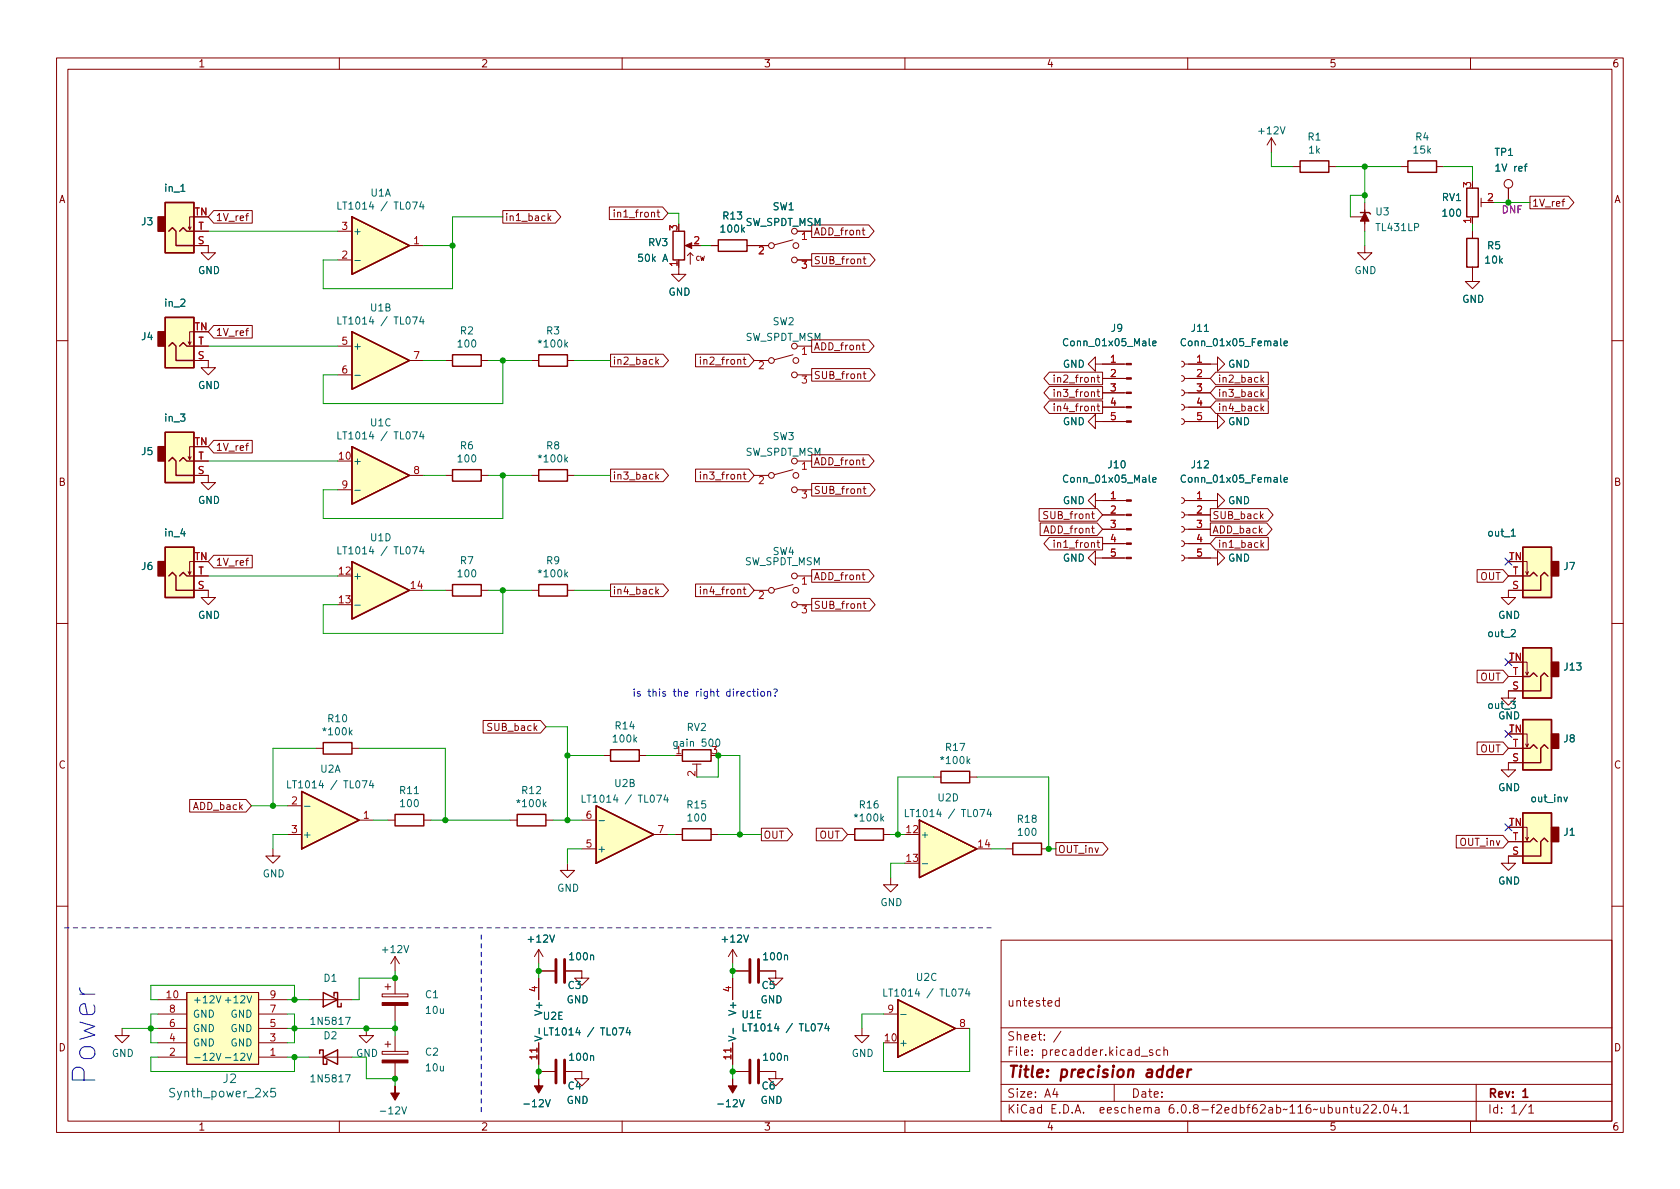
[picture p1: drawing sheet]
<svg xmlns="http://www.w3.org/2000/svg" width="297mm" height="210mm" viewBox="0 0 297 210" stroke-linecap="round" stroke-linejoin="round" font-family="sans-serif">
<g fill="none" stroke="#840000" stroke-width=".18">
<path d="M10 10.2h277v190.1h-277zM12 12.2h273v186.1h-273zM60 10.2v2M110 10.2v2M160 10.2v2M210 10.2v2M260 10.2v2M34.3 38.3h-.8v2.3l-.2-.5M37.8 37.2h6.8v2.3h-6.8l-1-1.2zM43.4 38.2h.5M43.9 37.7l-.3 .2v1.1M88.9 37.2h9.3l1 1.1-1 1.2h-9.3z"/>
<path d="M97 38.5l.4 .5M97.4 38.2l-.5 .5M107.7 36.6h9.5l.9 1.1-.9 1.1h-9.5zM108.6 37.1v.1M108.6 37.5v.9M143.5 39.8h10.1l.9 1.1-.9 1.1h-10.1zM224.8 24.4l-.8 1.2M224.8 24.4v2.5M224.8 24.4l.8 1.2M228.6 29.5h1.3M234.9 29.5h1.3M238.8 38.3h2.5"/>
<path d="M241.3 37.1v2.5M241.3 35.8v5.1M247.6 29.5h1.3M254 29.5h1.3M261.9 35v1.6M261.9 35.8h1M266.7 33.3v2.5M270.5 34.7h6.8l1 1.1-1 1.1h-6.8zM276.2 35.6h.4M276.6 35.2l-.3 .2v1.1M33.8 40.1l-.3 .5M34.3 58.7h-.8v2.3l-.2-.6"/>
<path d="M34.3 43.4h2.5v1.3h1.3l-1.3 1.3-1.2-1.3h1.2M34.3 40.9h2.5M37.8 57.6h6.8v2.2h-6.8l-1-1.1zM43.4 58.5h.5M43.9 58.1l-.3 .1v1.1M59.7 40.9h2.5M59.7 46h2.5M72.4 43.4h2.5M120 47.2v1.3h1.3l-1.3 1.3-1.3-1.3h1.3M121.5 45.2l.5-.5 .6 .5M121.5 43.4h1.1M122 44.7v2"/>
<path d="M125.7 43.4h1.3M132.1 43.4h3.8M140.2 42.4l-3.3 .9M141 40.9h2.5M141 46h2.5M143.5 44.9h10.3l.9 1.1-.9 1.1h-10.3zM152.4 40.7h.5M152.6 40.3v1.1l.3 .2M152.6 45.8h.5M152.8 45.4v1.1l.3 .1M241.3 43.4v1.3h1.3l-1.3 1.3-1.3-1.3h1.3M260.3 47.2v2.6h1.3l-1.3 1.2-1.2-1.2h1.2"/>
<path d="M260.3 40.9v1.3M10 60.2h2M33.8 60.4l-.3 .6M34.3 63.7h2.5v1.3h1.3l-1.3 1.3-1.2-1.3h1.2M34.3 79h-.8v2.3l-.2-.5M34.3 61.2h2.5M37.8 77.9h6.8v2.2h-6.8l-1-1.1zM43.4 78.8h.5M43.9 78.4l-.3 .2v1.1M59.7 61.2h2.5M59.7 66.3h2.5M72.4 63.7h2.5"/>
<path d="M78.7 63.7h1.3M85.1 63.7h1.3M94 63.7h1.2M100.3 63.7h1.3M107.9 62.6h9.3l1 1.1-1 1.2h-9.3zM116.1 63.9l.3 .5M116.4 63.6l-.4 .5M123 62.6h9.4l.9 1.1-.9 1.2h-9.4zM123.8 63.1v.2M123.8 63.6v.8M133.3 63.7h2.6M140.2 62.7l-3.3 .9"/>
<path d="M141 61.2h2.5M141 66.3h2.5M143.5 65.2h10.3l.9 1.1-.9 1.1h-10.3zM143.5 60.1h10.1l.9 1.1-.9 1.1h-10.1zM152.4 61h.5M152.6 60.6v1.1l.3 .2M152.6 66.1h.5M152.8 65.7v1.1l.3 .2M185.5 68.4h9.4v2.2h-9.4l-.9-1.1zM185.5 70.9h9.4v2.2h-9.4l-.9-1.1zM185.5 65.8h9.4v2.2h-9.4l-.9-1.1zM186.4 68.9v.1"/>
<path d="M186.4 71.4v.1M186.4 66.3v.1M186.4 66.7v.9M186.4 69.3v.8M186.4 71.8v.9M193.7 74.5v-1.2l-1.3 1.2 1.3 1.3v-1.3h5.5M193.7 64.4v-1.3l-1.3 1.3 1.3 1.3v-1.3h5.5M194.9 72h4.3M194.9 69.5h4.3M194.9 66.9h4.3M208.9 74l.4 .2 .1 .3-.1 .4-.4 .2M208.9 71.5l.4 .1 .1 .4-.1 .4-.4 .1"/>
<path d="M208.9 69l.4 .1 .1 .4-.1 .3-.4 .2M208.9 66.4l.4 .2 .1 .3-.1 .4-.4 .1M208.9 63.9l.4 .1 .1 .4-.1 .3-.4 .2M209.4 64.4h5.9v-1.3l1.2 1.3-1.2 1.3v-1.3M209.4 74.5h5.9v-1.2l1.2 1.2-1.2 1.3v-1.3M209.4 72h4.6M209.4 69.5h4.6M209.4 66.9h4.6M214.9 65.8h9.3v2.2h-9.3l-.9-1.1zM214.9 70.9h9.3v2.2h-9.3l-.9-1.1zM214.9 68.4h9.3v2.2h-9.3l-.9-1.1zM223.1 67.1l.3 .5"/>
<path d="M223.1 72.2l.3 .5M223.1 69.6l.3 .5M223.4 66.7l-.4 .5M223.4 71.8l-.4 .5M223.4 69.3l-.4 .5M285 60.2h2M33.8 80.8l-.3 .5M34.3 84.1h2.5v1.2h1.3l-1.3 1.3-1.2-1.3h1.2M34.3 99.3h-.8v2.3l-.2-.5M34.3 81.5h2.5M37.8 98.2h6.8v2.2h-6.8l-1-1.1zM43.4 99.1h.5"/>
<path d="M43.9 98.7l-.3 .2v1.1M59.7 86.6h2.5M72.4 84.1h2.5M78.7 84.1h1.3M85.1 84.1h1.3M94 84.1h1.2M100.3 84.1h1.3M107.9 83h9.3l1 1.1-1 1.1h-9.3zM116.1 84.2l.3 .5M116.4 83.9l-.4 .5M123 83h9.4l.9 1.1-.9 1.1h-9.4zM123.8 83.5v.1"/>
<path d="M123.8 83.9v.8M133.3 84.1h2.6M140.2 83.1l-3.3 .8M141 81.5h2.5M141 86.6h2.5M143.5 85.5h10.3l.9 1.1-.9 1.1h-10.3zM143.5 80.4h10.1l.9 1.1-.9 1.1h-10.1zM152.4 81.3h.5M152.6 80.9v1.1l.3 .2M152.6 86.4h.5M152.8 86v1.1l.3 .2M183.7 89.9h10.3l.9 1.2-.9 1.1h-10.3z"/>
<path d="M183.9 92.5h10.1l.9 1.1-.9 1.1h-10.1zM185.5 95h9.4v2.2h-9.4l-.9-1.1zM186.4 95.5v.1M186.4 96v.8M193.7 88.5v-1.3l-1.3 1.3 1.3 1.3v-1.3h5.5M193.7 98.7v-1.3l-1.3 1.3 1.3 1.2v-1.2h5.5M194.9 96.1h4.3M194.9 93.6h4.3M194.9 91.1h4.3M208.9 98.2l.4 .1 .1 .4-.1 .3-.4 .2M208.9 95.6l.4 .2 .1 .3-.1 .4-.4 .1M208.9 93.1l.4 .1 .1 .4-.1 .4-.4 .1"/>
<path d="M208.9 90.5l.4 .2 .1 .4-.1 .3-.4 .2M208.9 88l.4 .2 .1 .3-.1 .4-.4 .1M209.4 88.5h5.9v-1.3l1.2 1.3-1.2 1.3v-1.3M209.4 98.7h5.9v-1.3l1.2 1.3-1.2 1.2v-1.2M209.4 96.1h4.6M209.4 93.6h4.6M209.4 91.1h4.6M214 89.9h10.1l1 1.2-1 1.1h-10.1zM214 92.5h10l.9 1.1-.9 1.1h-10zM214.9 95h9.3v2.2h-9.3l-.9-1.1zM223 91.2l.3 .5M223.1 96.3l.3 .5"/>
<path d="M223.3 90.9l-.4 .5M223.4 96l-.4 .4M269.2 99.3h.8v2.3l.3-.5M10 110.2h2M33.8 101.1l-.3 .5M34.3 104.4h2.5v1.3h1.3l-1.3 1.2-1.2-1.2h1.2M34.3 101.8h2.5M78.7 104.4h1.3M85.1 104.4h1.3M94 104.4h1.2M100.3 104.4h1.3M107.9 103.3h9.3l1 1.1-1 1.1h-9.3z"/>
<path d="M116.1 104.6l.3 .5M116.4 104.2l-.4 .5M123 103.3h9.4l.9 1.1-.9 1.1h-9.4zM123.8 103.8v.1M123.8 104.2v.9M133.3 104.4h2.6M140.2 103.4l-3.3 .9M141 101.8h2.5M141 106.9h2.5M143.5 105.8h10.3l.9 1.1-.9 1.1h-10.3zM143.5 100.7h10.1l.9 1.1-.9 1.2h-10.1zM152.4 101.7h.5"/>
<path d="M152.6 101.2v1.1l.3 .2M152.6 106.7h.5M152.8 106.3v1.1l.3 .2M261.2 100.7h4.5l1 1.1-1 1.2h-4.5zM261.2 118.5h4.5l1 1.1-1 1.1h-4.5zM266.7 101.8h2.5M266.7 119.6h2.5M269.2 104.4h-2.5v1.3h1.3l-1.3 1.2-1.3-1.2h1.3M269.2 117.1h.8v2.3l.3-.5M269.7 101.1l.3 .5M269.7 118.9l.3 .5M285 110.2h2"/>
<path d="M55.9 132.3h1.2M62.2 132.3h1.3M85.4 127.4h10.2l.9 1.1-.9 1.1h-10.2zM106.7 133.6h1.2M113 133.6h1.3M122.4 135.1h1.6M123.2 135.1v1M165.1 137.4h1.3M171.4 137.4h1.3M261.2 131.2h4.5l1 1.1-1 1.1h-4.5zM266.7 132.3h2.5M269.2 134.9h-2.5v1.2h1.3l-1.3 1.3-1.3-1.3h1.3"/>
<path d="M269.2 122.2h-2.5v1.2h1.3l-1.3 1.3-1.3-1.3h1.3M269.2 129.8h.8v2.3l.3-.5M269.7 131.6l.3 .5M33.5 141.4h10l.9 1.1-.9 1.1h-10zM48.3 150.1v1.3h1.2l-1.2 1.2-1.3-1.2h1.3M50.8 142.5h2.5M50.8 147.6h2.5M63.5 145h2.5M68.6 145h1.2M74.9 145h1.3M90.2 145h1.2M96.5 145h1.3"/>
<path d="M100.3 152.6v1.3h1.3l-1.3 1.3-1.2-1.3h1.2M102.9 145h2.5M102.9 150.1h2.5M115.6 147.6h2.5M119.4 147.6h1.2M125.7 147.6h1.3M134.6 146.5h4.6l1 1.1-1 1.1h-4.6zM144.3 146.5h4.6l1 1.1-1 1.1h-4.6zM149.9 147.6h1.2M156.2 147.6h1.3M157.5 155.2v1.3h1.2l-1.2 1.2-1.3-1.2h1.3M177.8 150.1h1.3"/>
<path d="M184.1 150.1h1.3M186.7 149h8.3l.9 1.1-.9 1.1h-8.3zM257.5 147.7h8.2l1 1.1-1 1.1h-8.2zM266.7 148.8h2.5M269.2 146.3h.8v2.3l.3-.5M269.2 151.4h-2.5v1.2h1.3l-1.3 1.3-1.3-1.3h1.3M269.7 148.1l.3 .5M10 160.2h2M27.9 176.8h5.1M27.9 179.3h5.1M33 175.5h12.7v12.7h-12.7zM45.7 176.8h5.1"/>
<path d="M45.7 179.3h5.1M54.6 176.8h7.6M67.6 175.8h4.5v.5h-4.5zM68.1 174.5h1M68.6 174v1M69.8 169.2v2.5M69.8 173v2.8M69.8 177.8v2.8M69.8 169.2l-.7 1.2M69.8 169.2l.8 1.2M95.2 167.9v2.5M95.2 173v3.8"/>
<path d="M95.2 171.7h2.8M95.2 167.9l-.7 1.3M95.2 167.9l.8 1.3M100.1 171.7h2.8v1.3h1.2l-1.2 1.2-1.3-1.2h1.3M129.5 171.7h2.8M129.5 167.9v2.5M129.5 173v3.8M129.5 167.9l-.7 1.3M129.5 167.9l.8 1.3M134.4 171.7h2.8v1.3h1.2l-1.2 1.2-1.3-1.2h1.3M156.2 179.3h2.5M177 166.3h108v32h-108z"/>
<path d="M187.3 177l-.4-.1-.3 .3v.4l.1 .3h.6M187.3 176.4v1.5M285 160.2h2M21.6 181.9v1.2h1.3l-1.3 1.3-1.3-1.3h1.3M27.9 186.9h5.1M27.9 184.4h5.1M27.9 181.9h5.1M45.7 186.9h5.1M45.7 184.4h5.1M45.7 181.9h5.1M54.6 186.9h7.6M60 198.3v2"/>
<path d="M64.8 181.9v1.2h1.2l-1.2 1.3-1.3-1.3h1.3M67.6 185.9h4.5v.5h-4.5zM68.1 184.7h1M68.6 184.1v1.1M69.8 183.1v2.8M69.8 188v2.7M95.2 184.4v3.8M95.2 189.5h2.8M100.1 189.5h2.8v1.2h1.2l-1.2 1.3-1.3-1.3h1.3M110 198.3v2M129.5 189.5h2.8M129.5 184.4v3.8"/>
<path d="M134.4 189.5h2.8v1.2h1.2l-1.2 1.3-1.3-1.3h1.3M152.4 181.9v1.2h1.3l-1.3 1.3-1.3-1.3h1.3M160 198.3v2M168.9 181.9h2.5M177 194.8h108M177 191.8h108M177 187.8h108M177 181.8h108M186.5 192.5l-.4 1h1M186.9 193v1M187.6 182.4l-1.3 1.9M197 191.8v3"/>
<path d="M201.8 186.8h1.1M203.8 185.7l-.4-.1-.2 .2 .1 .3 .5 .1v.4h-.6M205.1 185.7l-.4-.1-.3 .3v.4l.2 .3h.5M205.8 185.8l.2-.2 .4 .1v.9M205.8 185.1v1.5M210 198.3v2M237.6 196l.2-.2 .3 .1 .1 .9M237.6 195.8v1M238.7 195.8h.6M238.9 195.3v1.3l.4 .2M239.8 195.8l.1 1h.3l.2-.1M240.4 195.8v1"/>
<path d="M241.1 195.5l.5-.2 .3 .2v.3l-.9 1h.9M242.5 195.5l.6-.2 .2 .2 .1 .3-1 1h1M244 196.7v.1M244.8 195.5l.2-.2a.81 .81 0 0 1 .6 .7 .81 .81 0 0 1-.3 .8h-.2a.81 .81 0 0 1-.3-1.3zM246.4 195.3l-.3 1h.9M246.8 195.8v1M247.6 196.7v.1M248.2 195.8l.4-.5v1.5M248.2 196.8h.9M260 198.3v2M261 191.8v6.5M269.9 195.3l-1.3 1.9"/>
<path d="M270.3 195.8l.4-.5v1.5M270.3 196.8h.9"/>
<circle cx="266.7" cy="32.5" r=".76"/>
<circle cx="136.4" cy="43.4" r=".51"/>
<circle cx="140.5" cy="40.9" r=".51"/>
<circle cx="140.5" cy="46" r=".51"/>
<circle cx="140.7" cy="43.4" r=".51"/>
<circle cx="136.4" cy="63.7" r=".51"/>
<circle cx="140.5" cy="61.2" r=".51"/>
<circle cx="140.5" cy="66.3" r=".51"/>
<circle cx="140.7" cy="63.7" r=".51"/>
<circle cx="136.4" cy="84.1" r=".51"/>
<circle cx="140.5" cy="86.6" r=".51"/>
<circle cx="140.5" cy="81.5" r=".51"/>
<circle cx="140.7" cy="84.1" r=".51"/>
<circle cx="136.4" cy="104.4" r=".51"/>
<circle cx="140.5" cy="106.9" r=".51"/>
<circle cx="140.5" cy="101.8" r=".51"/>
<circle cx="140.7" cy="104.4" r=".51"/>
</g>
<path d="M269.3 193l.4-.5v1.5M269.3 194h.8" fill="none" stroke="#840000" stroke-width=".3"/>
<path d="M207.5 188.5l-.3 2M208.2 189.8l.9-.2v-.4l-.6-.1-.3 .3v1l.2 .1 .6-.1M210.1 189.1l-.2 1.4M210.6 189.1l-.4 .1-.2 .3" fill="none" stroke="#840000" stroke-width=".4"/>
<g fill="#840000" stroke="#840000" stroke-width=".18">
<path d="M95.2 190.7v1.3h.8l-.8 1.3-.7-1.3h.7z"/>
<path d="M129.5 190.7v1.3h.8l-.8 1.3-.7-1.3h.7z"/>
<path d="M199.2 74.4h.8v.3h-.8z"/>
<path d="M199.2 71.9h.8v.2h-.8z"/>
<path d="M199.2 69.3h.8v.3h-.8z"/>
<path d="M199.2 66.8h.8v.3h-.8z"/>
<path d="M199.2 64.3h.8v.2h-.8z"/>
<path d="M67.6 177.3h4.5v.5h-4.5z"/>
<path d="M121.2 43.4l1.1-.5v1z"/>
<path d="M199.2 98.5h.8v.3h-.8z"/>
<path d="M199.2 96h.8v.3h-.8z"/>
<path d="M199.2 93.5h.8v.2h-.8z"/>
<path d="M199.2 90.9h.8v.3h-.8z"/>
<path d="M199.2 88.4h.8v.2h-.8z"/>
<path d="M241.3 37.6l.8 1.5h-1.6z"/>
<path d="M67.6 187.4h4.5v.6h-4.5z"/>
<path d="M69.8 192v1.3h.8l-.8 1.3-.7-1.3h.7z"/>
</g>
<g fill="#ffffc2" stroke="#ffffc2" stroke-width=".18">
<path d="M162.6 145l10.1 5.1-10.1 5.1z"/>
<path d="M53.3 139.9l10.2 5.1-10.2 5.1z"/>
<path d="M269.2 143.8h5.1v8.8h-5.1z"/>
<path d="M269.2 96.8h5.1v8.9h-5.1z"/>
<path d="M269.2 114.5h5.1v8.9h-5.1z"/>
<path d="M269.2 127.2h5.1v8.9h-5.1z"/>
<path d="M33 175.5h12.7v12.7h-12.7z"/>
<path d="M105.4 142.5l10.2 5.1-10.2 5z"/>
<path d="M158.7 176.8l10.2 5.1-10.2 5z"/>
<path d="M62.2 38.3l10.2 5.1-10.2 5.1z"/>
<path d="M62.2 58.7l10.2 5-10.2 5.1z"/>
<path d="M62.2 79l10.2 5.1-10.2 5z"/>
<path d="M29.2 96.8h5.1v8.9h-5.1z"/>
<path d="M62.2 99.3l10.2 5.1-10.2 5.1z"/>
<path d="M29.2 76.4h5.1v8.9h-5.1z"/>
<path d="M29.2 56.1h5.1v8.9h-5.1z"/>
<path d="M29.2 35.8h5.1v8.9h-5.1z"/>
</g>
<g fill="none" stroke="#840000" stroke-width=".25">
<path d="M29.2 35.8h5.1v8.9h-5.1zM62.2 38.3l10.2 5.1-10.2 5.1zM229.9 28.4h5v2.1h-5zM240.5 37.6h1.6l.2 .2M248.9 28.4h5.1v2.1h-5.1zM259.3 33.3h2.1v5h-2.1zM29.2 56.1h5.1v8.9h-5.1zM29.8 40.9l.7-.6 .6 .6v2.5h3.2M31.7 40.9l.7-.6 .6 .6h1.3M62.2 58.7l10.2 5-10.2 5.1zM119 40.9h2v5.1h-2zM127 42.4h5.1v2h-5.1z"/>
<path d="M259.3 42.2h2.1v5h-2.1zM29.2 76.4h5.1v8.9h-5.1zM29.8 61.2l.7-.6 .6 .6v2.5h3.2M31.7 61.2l.7-.6 .6 .6h1.3M62.2 79l10.2 5.1-10.2 5zM80 62.7h5.1v2.1h-5.1zM95.2 62.7h5.1v2.1h-5.1zM29.2 96.8h5.1v8.9h-5.1zM29.8 81.5l.7-.6 .6 .6v2.6h3.2M31.7 81.5l.7-.6 .6 .6h1.3M62.2 99.3l10.2 5.1-10.2 5.1zM80 83.1h5.1v2h-5.1z"/>
<path d="M95.2 83.1h5.1v2h-5.1zM269.2 96.8h5.1v8.9h-5.1zM29.8 101.8l.7-.6 .6 .6v2.6h3.2M31.7 101.8l.7-.6 .6 .6h1.3M80 103.4h5.1v2h-5.1zM95.2 103.4h5.1v2h-5.1zM269.2 114.5h5.1v8.9h-5.1zM269.2 101.8h1.3l.6-.6 .7 .6M269.2 119.6h1.3l.6-.6 .7 .6M273.7 101.8l-.7-.6-.6 .6v2.6h-3.2M273.7 119.6l-.7-.6-.6 .6v2.6h-3.2M53.3 139.9l10.2 5.1-10.2 5.1z"/>
<path d="M57.1 131.3h5.1v2h-5.1zM107.9 132.6h5.1v2h-5.1zM120.6 132.6h5.1v2h-5.1zM166.4 136.4h5v2h-5zM269.2 127.2h5.1v8.9h-5.1zM269.2 132.3h1.3l.6-.6 .7 .6M273.7 132.3l-.7-.6-.6 .6v2.6h-3.2M69.8 144h5.1v2h-5.1zM91.4 144h5.1v2h-5.1zM105.4 142.5l10.2 5.1-10.2 5zM120.6 146.6h5.1v2h-5.1zM151.1 146.6h5.1v2h-5.1z"/>
<path d="M162.6 145l10.1 5.1-10.1 5.1zM179.1 149.1h5v2h-5zM269.2 143.8h5.1v8.8h-5.1zM269.2 148.8h1.3l.6-.6 .7 .6M273.7 148.8l-.7-.6-.6 .6v2.6h-3.2M57.1 175.5l2.6 1.3-2.6 1.2zM59.1 176.1v-.6h.6v2.5h.6v-.6M158.7 176.8l10.2 5.1-10.2 5zM56.5 186.3v-.6h.6v2.5h.7v-.6M57.1 186.9l2.6-1.2v2.5z"/>
</g>
<g fill="none" stroke="#006464" stroke-width=".18">
<path d="M59.8 35.7v1.3h.6M74.5 35.7l-.3 .9h.8M74.8 36.1v.9M59.8 56v1.3h.6M62.7 46.1h1M74.5 56l-.3 .9h.8M74.8 56.5v.8M209.6 60a.6 .6 0 0 0-.8 .4 .6 .6 0 0 0 .6 .7l.2-.1M59.8 76.4v1.2h.6M62.7 66.4h1M74.5 76.3l-.3 .9h.8M74.8 76.8v.8"/>
<path d="M203.8 60.7l.6-.1-.1-.2-.3-.1-.2 .2 .1 .6h.4M227 60.7l.6-.1v-.2l-.4-.1-.2 .2 .1 .6h.5M59.8 96.7v1.3h.6M62.7 86.7h1M74.5 96.6l-.3 .9h.8M74.8 97.1v.9M203.8 84.9l.6-.2-.1-.2-.3-.1-.2 .2 .1 .6h.4M209.6 84.1a.6 .6 0 0 0-.8 .5 .6 .6 0 0 0 .6 .7l.2-.1M227 84.9l.6-.2v-.2l-.4-.1-.2 .2 .1 .6h.5M267.2 94.8h.7M62.7 107h1M50.9 138.1v1.2h.6"/>
<path d="M65.6 138l-.3 .9h.8M65.9 138.5v.8M126.7 130.8l.1-.1a.68 .68 0 0 1 .5 .6 .68 .68 0 0 1-.5 .7l-.1-.2-.2-.3zM53.8 142.6h1M102.9 140.6v1.3h.6M105.9 145.1h1M117.7 140.5l-.3 .9h.8M118 141v.9M160.1 143.1v1.3h.6M163.1 152.7h.9M174.8 143.1l-.3 .9h.8M175.1 143.6v.8"/>
<path d="M276.5 140.9l.3 .9 .3-.9M38.2 176.1l.4 1.3 .5-1.3M39.9 176.9h.9M156.3 174.9v1.3h.6M159.3 179.4h.9M171 174.8l-.3 .9h.8M171.3 175.3v.9M38.2 186.2l.4 1.3 .5-1.3M39.9 187h.9M48.7 192.5h-.8v.7l.2-.2 .5 .1 .1 .2v.5l-.3 .2-.5-.2M95.3 181.8v1M96.3 181.8v1.2h.6"/>
<path d="M111 181.7l-.3 .9h.8M111.3 182.2v.8M129.6 181.8v1M131.4 181v1.3h.6M146.2 181l-.4 .9h.8M146.5 181.5v.8"/>
</g>
<g fill="#840000" stroke="#840000" stroke-width=".25">
<path d="M274.3 146.3h1.3v2.5h-1.3z"/>
<path d="M274.3 99.3h1.3v2.5h-1.3z"/>
<path d="M274.3 117.1h1.3v2.5h-1.3z"/>
<path d="M274.3 129.8h1.3v2.5h-1.3z"/>
<path d="M27.9 99.3h1.3v2.5h-1.3z"/>
<path d="M27.9 79h1.3v2.5h-1.3z"/>
<path d="M27.9 58.7h1.3v2.5h-1.3z"/>
<path d="M27.9 38.3h1.3v2.6h-1.3z"/>
</g>
<path d="M98.3 169.7v4M99.8 169.7v4M132.6 169.7v4M134.1 169.7v4M98.3 187.4v4.1M99.8 187.4v4.1M132.6 187.4v4.1M134.1 187.4v4.1" fill="none" stroke="#840000" stroke-width=".51"/>
<path d="M132.7 122.3h-.4l-.2 .2 .1 .6h.5M133.1 122.3h.4M133.2 121.8v1.1l.3 .2M134 121.8v.2M134 122.3v.8M134.6 122.3h.3l.3 .2v.4l-.3 .2h-.3l-.1-.2zM135.7 122.4l.2-.1h.3l.1 .8M135.7 122.3v.8M136.8 121.9l.4-.1 .2 .2-.3 .6M137.1 123v.1" fill="none" stroke="#0000c2" stroke-width=".18"/>
<path d="M11.4 164.1h163.9M85.1 165.3v31.8" fill="none" stroke="#0000c2" stroke-width=".18" stroke-dasharray=".8 .8"/>
<g fill="none" stroke="#009600" stroke-width=".18">
<path d="M88.9 38.3h-8.9v12.7h-22.9v-5h2.6M118.1 37.7h1.9v1.9M224.8 26.9v2.6h3.8M236.2 29.5h11.4M241.3 29.5v6.3M241.3 34.5h-2.5v3.8M255.3 29.5h5v2.5M260.3 39.6v1.3M264.2 35.8h6.3M36.8 40.9h22.9M74.9 43.4h5.1M123.8 43.4h1.9"/>
<path d="M241.3 40.9v2.5M36.8 61.2h22.9M74.9 63.7h3.8M86.4 63.7h7.6M88.9 63.7v7.7h-31.8v-5.1h2.6M101.6 63.7h6.3M36.8 81.5h22.9M74.9 84.1h3.8M86.4 84.1h7.6M88.9 84.1v7.6h-31.8v-5.1h2.6M101.6 84.1h6.3M36.8 101.8h22.9"/>
<path d="M74.9 104.4h3.8M86.4 104.4h7.6M88.9 104.4v7.6h-31.8v-5.1h2.6M101.6 104.4h6.3M55.9 132.3h-7.6v10.2M63.5 132.3h15.2v12.7M96.5 128.5h3.8v16.5M100.3 133.6h6.4M114.3 133.6h5.1M123.2 137.4h3.8v-3.8h3.8v14M165.1 137.4h-6.4v10.2M172.7 137.4h12.7v12.7h1.3"/>
<path d="M44.4 142.5h6.4M50.8 147.6h-2.5v2.5M66 145h2.6M76.2 145h14M97.8 145h5.1M102.9 150.1h-2.6v2.5M118.1 147.6h1.3M127 147.6h7.6M157.5 147.6h2.5M160 152.6h-2.5v2.6M175.3 150.1h2.5M27.9 176.8h-1.2v-2.6h25.4v2.6"/>
<path d="M27.9 179.3h-1.2v5.1h1.2M50.8 176.8h3.8M50.8 179.3h1.3v5.1h-1.3M69.8 171.7v1.3h-6.3v3.8h-1.3M95.2 170.4v2.6M129.5 170.4v2.6M156.2 179.3h-3.8v2.6M21.6 181.9h6.3M27.9 186.9h-1.2v2.6h25.4v-2.6M50.8 181.9h19M50.8 186.9h3.8M62.2 186.9h2.6v3.8h5v1.3"/>
<path d="M69.8 180.6v2.5M95.2 188.2v2.5M129.5 188.2v2.5M171.4 181.9v7.6h-15.2v-5.1"/>
</g>
<path d="M266.1 98.7l1.2 1.2M267.3 98.7l-1.2 1.2M266.1 116.5l1.2 1.2M267.3 116.5l-1.2 1.2M266.1 129.2l1.2 1.2M267.3 129.2l-1.2 1.2M266.1 145.7l1.2 1.2M267.3 145.7l-1.2 1.2" fill="none" stroke="#000084" stroke-width=".18"/>
<g fill="#009600" stroke="#009600" stroke-width=".18">
<circle cx="78.7" cy="145" r=".46"/>
<circle cx="69.8" cy="181.9" r=".46"/>
<circle cx="52.1" cy="181.9" r=".46"/>
<circle cx="26.7" cy="181.9" r=".46"/>
<circle cx="52.1" cy="186.9" r=".46"/>
<circle cx="69.8" cy="173" r=".46"/>
<circle cx="64.8" cy="181.9" r=".46"/>
<circle cx="69.8" cy="190.7" r=".46"/>
<circle cx="52.1" cy="176.8" r=".46"/>
<circle cx="100.3" cy="133.6" r=".46"/>
<circle cx="48.3" cy="142.5" r=".46"/>
<circle cx="100.3" cy="145" r=".46"/>
<circle cx="88.9" cy="104.4" r=".46"/>
<circle cx="88.9" cy="84.1" r=".46"/>
<circle cx="88.9" cy="63.7" r=".46"/>
<circle cx="127" cy="133.6" r=".46"/>
<circle cx="130.8" cy="147.6" r=".46"/>
<circle cx="80" cy="43.4" r=".46"/>
<circle cx="95.2" cy="171.7" r=".46"/>
<circle cx="95.2" cy="189.5" r=".46"/>
<circle cx="129.5" cy="189.5" r=".46"/>
<circle cx="129.5" cy="171.7" r=".46"/>
<circle cx="158.7" cy="147.6" r=".46"/>
<circle cx="185.4" cy="150.1" r=".46"/>
<circle cx="241.3" cy="29.5" r=".46"/>
<circle cx="241.3" cy="34.5" r=".46"/>
<circle cx="266.7" cy="35.8" r=".46"/>
</g>
<text font-size="5.6" fill="#0000c2" x="17" y="192" transform="rotate(-90 17 192)">Power</text>
<text font-size="2.8" fill="#840000" x="178" y="190.6">Title: precision adder</text>
<g font-size="2.1" fill="#840000">
<text x="178" y="178">untested</text>
<text x="178" y="184">Sheet: /</text>
<text x="178" y="186.7">File: precadder.kicad_sch</text>
<text x="178" y="196.9">KiCad E.D.A. eeschema 6.0.8-f2edbf62ab~116~ubuntu22.04.1</text>
<text x="178" y="194.1">Size: A4</text>
<text x="200" y="194.1">Date:</text>
<text x="263" y="194.1">Rev: 1</text>
<text x="263" y="196.9">Id: 1/1</text>
</g>
<g font-size="2.1" fill="#006464">
<text x="39.5" y="191.5">J2</text>
<text x="30.3" y="194.1">Synth_power_2x5</text>
</g>
<g font-size="1.8" fill="#840000">
<text x="35" y="11.9">1</text>
<text x="85" y="11.9">2</text>
<text x="135" y="11.9">3</text>
<text x="185" y="11.9">4</text>
<text x="235" y="11.9">5</text>
<text x="285" y="11.9">6</text>
<text x="10.3" y="35.9">A</text>
<text x="285.3" y="35.9">A</text>
<text x="38.1" y="39.1">1V_ref</text>
<text x="89.2" y="39.1">in1_back</text>
<text x="109.3" y="38.4">in1_front</text>
<text x="143.8" y="41.6">ADD_front</text>
<text x="270.8" y="36.5">1V_ref</text>
<text x="143.8" y="46.7">SUB_front</text>
<text x="38.1" y="59.4">1V_ref</text>
<text x="108.3" y="64.5">in2_back</text>
<text x="124.5" y="64.5">in2_front</text>
<text x="143.8" y="61.9">ADD_front</text>
<text x="143.8" y="67">SUB_front</text>
<text x="187.1" y="70.2">in3_front</text>
<text x="187.1" y="67.6">in2_front</text>
<text x="215.3" y="67.6">in2_back</text>
<text x="215.3" y="70.2">in3_back</text>
<text x="187.1" y="72.7">in4_front</text>
<text x="215.3" y="72.7">in4_back</text>
<text x="38.1" y="79.7">1V_ref</text>
<text x="143.8" y="82.3">ADD_front</text>
<text x="10.3" y="85.9">B</text>
<text x="108.3" y="84.8">in3_back</text>
<text x="124.5" y="84.8">in3_front</text>
<text x="143.8" y="87.3">SUB_front</text>
<text x="285.3" y="85.9">B</text>
<text x="184.8" y="94.3">ADD_front</text>
<text x="184.9" y="91.8">SUB_front</text>
<text x="214.3" y="91.8">SUB_back</text>
<text x="214.3" y="94.3">ADD_back</text>
<text x="38.1" y="100">1V_ref</text>
<text x="187.1" y="96.9">in1_front</text>
<text x="215.3" y="96.9">in1_back</text>
<text x="108.3" y="105.1">in4_back</text>
<text x="124.5" y="105.1">in4_front</text>
<text x="143.8" y="107.7">SUB_front</text>
<text x="143.8" y="102.6">ADD_front</text>
<text x="261.7" y="102.6">OUT</text>
<text x="261.7" y="120.4">OUT</text>
<text x="86.5" y="129.2">SUB_back</text>
<text x="10.3" y="135.9">C</text>
<text x="261.7" y="133.1">OUT</text>
<text x="285.3" y="135.9">C</text>
<text x="34.3" y="143.2">ADD_back</text>
<text x="134.9" y="148.3">OUT</text>
<text x="144.9" y="148.3">OUT</text>
<text x="258.2" y="149.6">OUT_inv</text>
<text x="187" y="150.8">OUT_inv</text>
<text x="10.3" y="185.9">D</text>
<text x="285.3" y="185.9">D</text>
<text x="35" y="199.9">1</text>
<text x="85" y="199.9">2</text>
<text x="135" y="199.9">3</text>
<text x="185" y="199.9">4</text>
<text x="235" y="199.9">5</text>
<text x="285" y="199.9">6</text>
</g>
<g font-size="1.8" fill="#006464">
<text x="222.7" y="23.7">+12V</text>
<text x="231.3" y="24.8">R1</text>
<text x="231.4" y="27.1">1k</text>
<text x="250" y="27.1">15k</text>
<text x="250.3" y="24.8">R4</text>
<text x="264.3" y="27.6">TP1</text>
<text x="29.2" y="33.9">in_1</text>
<text x="65.5" y="34.7">U1A</text>
<text x="255" y="35.5">RV1</text>
<text x="264.7" y="30.3">1V ref</text>
<text x="25.1" y="39.8">J3</text>
<text x="61" y="37.1">LT1014 / TL074</text>
<text x="62.4" y="41.5">+</text>
<text x="127.6" y="41.1">100k</text>
<text x="127.9" y="38.8">R13</text>
<text x="131.7" y="40">SW_SPDT_MSM</text>
<text x="136.6" y="37.2">SW1</text>
<text x="243.3" y="38.1">U3</text>
<text x="243.4" y="40.9">TL431LP</text>
<text x="255.2" y="38.3">100</text>
<text x="113" y="46.3">50k A</text>
<text x="114.7" y="43.5">RV3</text>
<text x="262.7" y="46.6">10k</text>
<text x="263" y="44.1">R5</text>
<text x="35" y="48.5">GND</text>
<text x="118.2" y="52.3">GND</text>
<text x="239.5" y="48.5">GND</text>
<text x="258.5" y="53.5">GND</text>
<text x="29.2" y="54.2">in_2</text>
<text x="61" y="57.4">LT1014 / TL074</text>
<text x="65.5" y="55.1">U1B</text>
<text x="81.4" y="59.1">R2</text>
<text x="96.7" y="59.1">R3</text>
<text x="136.6" y="57.5">SW2</text>
<text x="196.5" y="58.7">J9</text>
<text x="210.7" y="58.7">J11</text>
<text x="25.1" y="60.1">J4</text>
<text x="62.4" y="61.8">+</text>
<text x="81.1" y="61.4">100</text>
<text x="95.5" y="61.4">*100k</text>
<text x="131.7" y="60.3">SW_SPDT_MSM</text>
<text x="187.9" y="65">GND</text>
<text x="188.5" y="61.2">Conn_01x05_Male</text>
<text x="209.5" y="61.2">Conn_01x05_Female</text>
<text x="217.1" y="65">GND</text>
<text x="35" y="68.8">GND</text>
<text x="29.2" y="74.5">in_3</text>
<text x="61" y="77.7">LT1014 / TL074</text>
<text x="65.5" y="75.4">U1C</text>
<text x="136.6" y="77.8">SW3</text>
<text x="187.9" y="75.2">GND</text>
<text x="217.1" y="75.2">GND</text>
<text x="25.1" y="80.5">J5</text>
<text x="62.4" y="82.2">+</text>
<text x="81.1" y="81.8">100</text>
<text x="81.4" y="79.4">R6</text>
<text x="95.5" y="81.8">*100k</text>
<text x="96.7" y="79.4">R8</text>
<text x="131.7" y="80.6">SW_SPDT_MSM</text>
<text x="196" y="82.8">J10</text>
<text x="210.7" y="82.8">J12</text>
<text x="35" y="89.1">GND</text>
<text x="187.9" y="89.1">GND</text>
<text x="188.5" y="85.3">Conn_01x05_Male</text>
<text x="209.5" y="85.3">Conn_01x05_Female</text>
<text x="217.1" y="89.1">GND</text>
<text x="29.2" y="94.9">in_4</text>
<text x="65.5" y="95.7">U1D</text>
<text x="263.2" y="94.9">out_1</text>
<text x="25.1" y="100.8">J6</text>
<text x="61" y="98">LT1014 / TL074</text>
<text x="81.4" y="99.8">R7</text>
<text x="96.7" y="99.8">R9</text>
<text x="131.6" y="99.9">SW_SPDT_MSM</text>
<text x="136.6" y="98.1">SW4</text>
<text x="187.9" y="99.3">GND</text>
<text x="217.1" y="99.3">GND</text>
<text x="276.5" y="100.8">J7</text>
<text x="62.4" y="102.5">+</text>
<text x="81.1" y="102.1">100</text>
<text x="95.5" y="102.1">*100k</text>
<text x="35" y="109.4">GND</text>
<text x="263.2" y="112.6">out_2</text>
<text x="264.9" y="109.4">GND</text>
<text x="276.6" y="118.6">J13</text>
<text x="263.2" y="125.3">out_3</text>
<text x="57.4" y="130">*100k</text>
<text x="58.1" y="127.7">R10</text>
<text x="108.5" y="131.3">100k</text>
<text x="108.9" y="129">R14</text>
<text x="121.5" y="129.3">RV2</text>
<text x="264.9" y="127.2">GND</text>
<text x="276.5" y="131.3">J8</text>
<text x="56.7" y="136.6">U2A</text>
<text x="119.7" y="132">gain 500</text>
<text x="166.6" y="135.1">*100k</text>
<text x="167.3" y="132.8">R17</text>
<text x="52.1" y="139.4">LT1014 / TL074</text>
<text x="70.8" y="140.4">R11</text>
<text x="70.9" y="142.7">100</text>
<text x="91.7" y="142.7">*100k</text>
<text x="92.4" y="140.4">R12</text>
<text x="104.1" y="141.9">LT1014 / TL074</text>
<text x="108.7" y="139.2">U2B</text>
<text x="121.6" y="142.9">R15</text>
<text x="152" y="142.9">R16</text>
<text x="165.9" y="141.7">U2D</text>
<text x="264.9" y="139.9">GND</text>
<text x="270.8" y="141.9">out_inv</text>
<text x="53.5" y="148.2">+</text>
<text x="121.7" y="145.3">100</text>
<text x="151.4" y="145.3">*100k</text>
<text x="161.3" y="144.5">LT1014 / TL074</text>
<text x="162.7" y="148.2">+</text>
<text x="180" y="145.5">R18</text>
<text x="180.1" y="147.8">100</text>
<text x="276.5" y="147.8">J1</text>
<text x="46.4" y="155.1">GND</text>
<text x="105.5" y="150.7">+</text>
<text x="98.5" y="157.7">GND</text>
<text x="155.6" y="160.2">GND</text>
<text x="264.9" y="156.4">GND</text>
<text x="93.5" y="166.7">+12V</text>
<text x="127.8" y="166.7">+12V</text>
<text x="57.3" y="173.6">D1</text>
<text x="67.8" y="168.5">+12V</text>
<text x="100.9" y="169.8">100n</text>
<text x="135.1" y="169.8">100n</text>
<text x="162.1" y="173.4">U2C</text>
<text x="34" y="177.4">+12V</text>
<text x="34" y="180">GND</text>
<text x="40.5" y="177.4">+12V</text>
<text x="40.8" y="180">GND</text>
<text x="75.2" y="176.5">C1</text>
<text x="75.4" y="179.3">10u</text>
<text x="95.9" y="179.1" transform="rotate(-90 95.9 179.1)">V+</text>
<text x="100.2" y="177.4">GND</text>
<text x="100.5" y="174.9">C3</text>
<text x="130.2" y="179.1" transform="rotate(-90 130.2 179.1)">V+</text>
<text x="134.5" y="177.4">GND</text>
<text x="134.8" y="174.9">C5</text>
<text x="157.5" y="176.2">LT1014 / TL074</text>
<text x="34" y="185">GND</text>
<text x="34" y="182.5">GND</text>
<text x="40.8" y="185">GND</text>
<text x="40.8" y="182.5">GND</text>
<text x="55.3" y="181.2">1N5817</text>
<text x="57.3" y="183.8">D2</text>
<text x="95.9" y="184.3" transform="rotate(-90 95.9 184.3)">V-</text>
<text x="96.1" y="180.3">U2E</text>
<text x="97.5" y="183.1">LT1014 / TL074</text>
<text x="130.2" y="184.3" transform="rotate(-90 130.2 184.3)">V-</text>
<text x="131.2" y="180.1">U1E</text>
<text x="132.6" y="182.4">LT1014 / TL074</text>
<text x="158.9" y="185">+</text>
<text x="19.8" y="186.9">GND</text>
<text x="34" y="187.6">-12V</text>
<text x="41" y="187.6">-12V</text>
<text x="55.3" y="191.4">1N5817</text>
<text x="62.9" y="186.9">GND</text>
<text x="75.2" y="186.7">C2</text>
<text x="75.4" y="189.4">10u</text>
<text x="100.9" y="187.6">100n</text>
<text x="135.1" y="187.6">100n</text>
<text x="150.6" y="186.9">GND</text>
<text x="67.6" y="197">-12V</text>
<text x="93" y="195.8">-12V</text>
<text x="100.2" y="195.2">GND</text>
<text x="100.5" y="192.7">C4</text>
<text x="127.3" y="195.8">-12V</text>
<text x="134.5" y="195.2">GND</text>
<text x="134.8" y="192.7">C6</text>
</g>
<g font-size="1.8" fill="#a90000">
<text x="260.1" y="33.1" transform="rotate(-90 260.1 33.1)">3</text>
<text x="263" y="35.6">2</text>
<text x="34.4" y="38.1">TN</text>
<text x="35" y="40.6">T</text>
<text x="60.5" y="40.6">3</text>
<text x="119.8" y="40.7" transform="rotate(-90 119.8 40.7)">3</text>
<text x="260.1" y="39.5" transform="rotate(-90 260.1 39.5)">1</text>
<text x="35" y="43.2">S</text>
<text x="60.5" y="45.7">2</text>
<text x="73.2" y="43.2">1</text>
<text x="119.8" y="47.1" transform="rotate(-90 119.8 47.1)">1</text>
<text x="122.7" y="43.2">2</text>
<text x="134.1" y="45">2</text>
<text x="141.7" y="42.4">1</text>
<text x="141.7" y="47.5">3</text>
<text x="34.4" y="58.4">TN</text>
<text x="35" y="63.5">S</text>
<text x="35" y="61">T</text>
<text x="60.5" y="61">5</text>
<text x="73.2" y="63.5">7</text>
<text x="134.1" y="65.3">2</text>
<text x="141.7" y="62.7">1</text>
<text x="196.4" y="64.1">1</text>
<text x="211.6" y="64.1">1</text>
<text x="60.5" y="66">6</text>
<text x="141.7" y="67.8">3</text>
<text x="196.4" y="66.7">2</text>
<text x="196.4" y="69.2">3</text>
<text x="196.4" y="71.7">4</text>
<text x="211.6" y="66.7">2</text>
<text x="211.6" y="69.2">3</text>
<text x="211.6" y="71.7">4</text>
<text x="196.4" y="74.3">5</text>
<text x="211.6" y="74.3">5</text>
<text x="34.4" y="78.7">TN</text>
<text x="35" y="83.8">S</text>
<text x="35" y="81.3">T</text>
<text x="60" y="81.3">10</text>
<text x="73.2" y="83.8">8</text>
<text x="141.7" y="83.1">1</text>
<text x="60.5" y="86.4">9</text>
<text x="134.1" y="85.6">2</text>
<text x="141.7" y="88.1">3</text>
<text x="196.4" y="88.3">1</text>
<text x="211.6" y="88.3">1</text>
<text x="196.4" y="90.8">2</text>
<text x="196.4" y="93.3">3</text>
<text x="196.4" y="95.9">4</text>
<text x="211.6" y="90.8">2</text>
<text x="211.6" y="93.3">3</text>
<text x="211.6" y="95.9">4</text>
<text x="34.4" y="99.1">TN</text>
<text x="35" y="101.6">T</text>
<text x="60" y="101.6">12</text>
<text x="196.4" y="98.4">5</text>
<text x="211.6" y="98.4">5</text>
<text x="266.8" y="99.1">TN</text>
<text x="267.4" y="101.6">T</text>
<text x="35" y="104.1">S</text>
<text x="60" y="106.7">13</text>
<text x="72.7" y="104.1">14</text>
<text x="134.1" y="105.9">2</text>
<text x="141.7" y="103.4">1</text>
<text x="267.4" y="104.1">S</text>
<text x="141.7" y="108.5">3</text>
<text x="266.8" y="116.8">TN</text>
<text x="267.4" y="119.4">T</text>
<text x="267.4" y="121.9">S</text>
<text x="266.8" y="129.5">TN</text>
<text x="119.5" y="133.3">1</text>
<text x="122.9" y="137.3" transform="rotate(-90 122.9 137.3)">2</text>
<text x="125.9" y="133.3">3</text>
<text x="267.4" y="134.6">S</text>
<text x="267.4" y="132.1">T</text>
<text x="51.6" y="142.2">2</text>
<text x="51.6" y="147.3">3</text>
<text x="64.3" y="144.8">1</text>
<text x="103.6" y="149.9">5</text>
<text x="103.6" y="144.8">6</text>
<text x="116.3" y="147.3">7</text>
<text x="160.3" y="147.3">12</text>
<text x="173" y="149.9">14</text>
<text x="266.8" y="146">TN</text>
<text x="267.4" y="148.6">T</text>
<text x="160.3" y="152.4">13</text>
<text x="267.4" y="151.1">S</text>
<text x="29.5" y="176.5">10</text>
<text x="30" y="179.1">8</text>
<text x="47.8" y="179.1">7</text>
<text x="47.8" y="176.5">9</text>
<text x="95" y="175.4" transform="rotate(-90 95 175.4)">4</text>
<text x="129.3" y="175.4" transform="rotate(-90 129.3 175.4)">4</text>
<text x="157" y="179.1">9</text>
<text x="30" y="184.1">4</text>
<text x="30" y="181.6">6</text>
<text x="47.8" y="184.1">3</text>
<text x="47.8" y="181.6">5</text>
<text x="156.5" y="184.1">10</text>
<text x="169.7" y="181.6">8</text>
<text x="30" y="186.7">2</text>
<text x="47.8" y="186.7">1</text>
<text x="95" y="187.3" transform="rotate(-90 95 187.3)">11</text>
<text x="129.3" y="187.3" transform="rotate(-90 129.3 187.3)">11</text>
</g>
<text font-size="1.8" fill="#840084" x="265.5" y="37.7">DNF</text>
<text font-size="1.8" fill="#0000c2" x="111.8" y="123.2">is this the right direction?</text>
<text font-size="1.1" fill="#840000" x="122.9" y="46.1">CW</text>
</svg>
